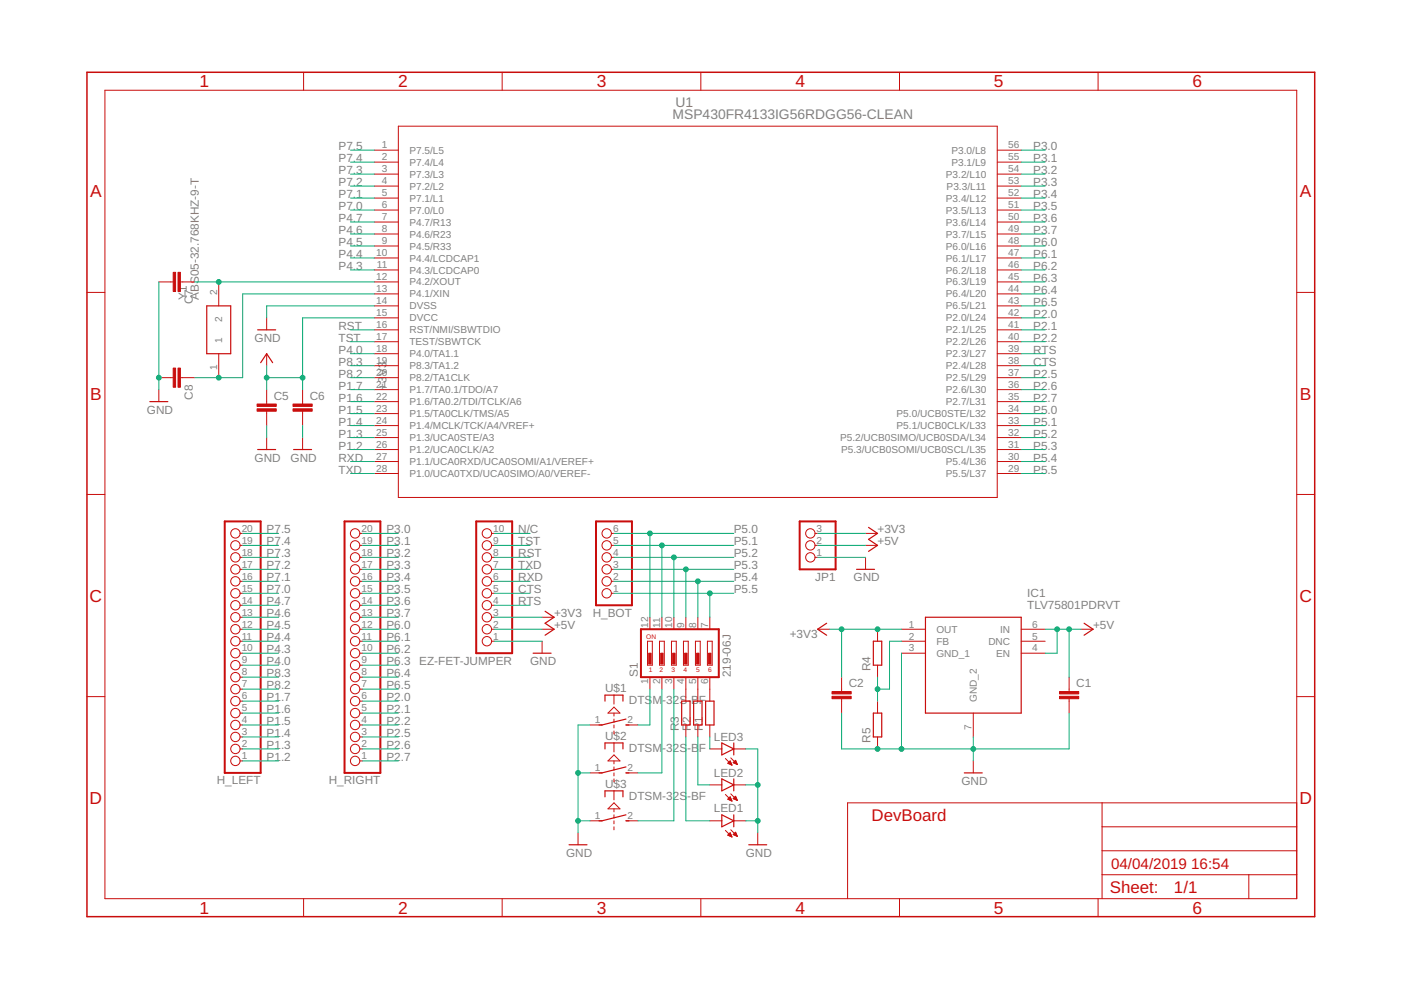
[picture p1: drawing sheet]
<svg xmlns="http://www.w3.org/2000/svg" width="297mm" height="210mm" viewBox="0 0 297 210" stroke-linecap="round" stroke-linejoin="round" font-family="sans-serif">
<g fill="none" stroke="#c90d0c" stroke-width=".25">
<path d="M43.8 64.9h5.1v10.1h-5.1zM54.6 69.9h3.8M55.3 76.9l1.2-1.9 1.3 1.9M31.8 85.2h3.8M54.6 95.3h3.8M62.3 95.3h3.8M184.1 111.8l2 1.3-2 1.3 2 1.2-2 1.3M113 138.5h3.8M115.6 129.6l1.9 1.3-1.9 1.2 1.9 1.3-1.9 1.3M175.3 132.1l-1.9 1.3 1.9 1.3M181.6 120.7h3.8M185.2 136h1.7v5h-1.7z"/>
<path d="M196.2 130.9h20.3v20.3h-20.3zM229.8 132.1l2 1.3-2 1.3M128.3 148.7v-1.3h3.8v1.3M128.3 158.8v-1.3h3.8v1.3M132.7 152.5l-5.1 1.2h-.6M132.7 153.7h.6M144.5 148.7h1.8v5h-1.8zM147.1 148.7h1.7v5h-1.7zM149.6 148.7h1.8v5h-1.8zM153 157.5l2.6 1.3-2.6 1.3zM155.6 157.5v2.6M185.2 151.2h1.7v5.1h-1.7z"/>
<path d="M120.6 179.1h3.9M128.3 169v-1.3h3.8v1.3M132.7 162.6l-5.1 1.3h-.6M132.7 163.9h.6M132.7 172.8l-5.1 1.2h-.6M132.7 174h.6M153 172.8l2.6 1.2-2.6 1.3zM153 165.1l2.6 1.3-2.6 1.3zM155.6 165.1v2.6M155.6 172.8v2.5M158.7 179.1h3.9M204.4 163.9h3.9"/>
</g>
<g fill="none" stroke="#c90d0c" stroke-width=".21">
<path d="M22.2 19.1h252.7v171.4h-252.7zM64.4 15.3v3.8M106.5 15.3v3.8M148.6 15.3v3.8M190.7 15.3v3.8M232.8 15.3v3.8M79.4 31.8h5.1M79.4 34.4h5.1M79.4 36.9h5.1M79.4 39.5h5.1M84.5 26.8h126.9v78.7h-126.9zM211.4 31.8h5.1"/>
<path d="M211.4 34.4h5.1M211.4 36.9h5.1M211.4 39.5h5.1M33.7 59.8h3M38.2 59.8h3.1M46.4 59.8v5.1M79.4 42h5.1M79.4 44.5h5.1M79.4 47.1h5.1M79.4 49.6h5.1M79.4 52.2h5.1M79.4 54.7h5.1"/>
<path d="M79.4 57.2h5.1M79.4 59.8h5.1M211.4 42h5.1M211.4 44.5h5.1M211.4 47.1h5.1M211.4 49.6h5.1M211.4 52.2h5.1M211.4 54.7h5.1M211.4 57.2h5.1M211.4 59.8h5.1M18.4 62h3.8M46.4 75v5.1"/>
<path d="M56.5 67.4v2.5M56.5 75v2.5M79.4 62.3h5.1M79.4 64.9h5.1M79.4 67.4h5.1M79.4 69.9h5.1M79.4 72.5h5.1M79.4 75h5.1M79.4 77.5h5.1M211.4 62.3h5.1M211.4 64.9h5.1M211.4 67.4h5.1"/>
<path d="M211.4 69.9h5.1M211.4 72.5h5.1M211.4 75h5.1M211.4 77.5h5.1M274.9 62h3.8M33.7 80.1h3M33.7 82.6v2.6M38.2 80.1h3.1M56.5 82.6v3.1M56.5 87.2v3M56.5 92.8v2.5M64.2 82.6v3.1"/>
<path d="M64.2 87.2v3M64.2 92.8v2.5M79.4 80.1h5.1M79.4 82.6h5.1M79.4 85.2h5.1M79.4 87.7h5.1M79.4 90.2h5.1M79.4 92.8h5.1M79.4 95.3h5.1M79.4 97.9h5.1M211.4 80.1h5.1M211.4 82.6h5.1"/>
<path d="M211.4 85.2h5.1M211.4 87.7h5.1M211.4 90.2h5.1M211.4 92.8h5.1M211.4 95.3h5.1M211.4 97.9h5.1M18.4 104.8h3.8M50.9 118.2h.6M50.9 115.6h.6M50.9 113.1h.6M76.3 118.2h.6M76.3 115.6h.6"/>
<path d="M76.3 113.1h.6M79.4 100.4h5.1M104.2 118.2h.6M104.2 115.6h.6M104.2 113.1h.6M129.6 118.2h.6M129.6 115.6h.6M129.6 113.1h.6M172.8 118.2h.6M172.8 115.6h.6M172.8 113.1h.6M183.5 115.6h2.6"/>
<path d="M183.5 113.1h2.6M183.5 118.2v2.5M211.4 100.4h5.1M274.9 104.8h3.8M50.9 133.4h.6M50.9 136h.6M50.9 130.9h.6M50.9 128.3h.6M50.9 125.8h.6M50.9 123.3h.6M50.9 120.7h.6M50.9 138.5h.6"/>
<path d="M76.3 133.4h.6M76.3 136h.6M76.3 130.9h.6M76.3 128.3h.6M76.3 125.8h.6M76.3 123.3h.6M76.3 120.7h.6M76.3 138.5h.6M104.2 133.4h.6M104.2 136h.6M104.2 130.9h.6M104.2 128.3h.6"/>
<path d="M104.2 125.8h.6M104.2 123.3h.6M104.2 120.7h.6M114.9 133.4h2.6M114.9 130.9h2.6M114.9 136v2.5M129.6 125.8h.6M129.6 123.3h.6M129.6 120.7h.6M137.3 136h1v5h-1zM137.8 130.9v2.5M139.8 136h1v5h-1z"/>
<path d="M140.3 130.9v2.5M142.4 136h1v5h-1zM142.9 130.9v2.5M144.9 136h1v5h-1zM145.4 130.9v2.5M147.4 136h1.1v5h-1.1zM148 130.9v2.5M150 136h1v5h-1zM150.5 130.9v2.5M173.4 133.4h2.5M186.1 133.4v2.6M191.1 133.4h5.1"/>
<path d="M191.1 136h5.1M191.1 138.5h5.1M216.5 133.4h5.1M216.5 136h5.1M216.5 138.5h5.1M229.2 133.4h2.6M18.4 147.7h3.8M50.9 158.8h.6M50.9 156.3h.6M50.9 153.7h.6M50.9 151.2h.6M50.9 148.7h.6"/>
<path d="M50.9 146.1h.6M50.9 143.6h.6M50.9 141h.6M76.3 158.8h.6M76.3 156.3h.6M76.3 153.7h.6M76.3 151.2h.6M76.3 148.7h.6M76.3 146.1h.6M76.3 143.6h.6M76.3 141h.6M125.1 153.7h2.5"/>
<path d="M130.2 149.9l1.2 1.3h-2.5zM130.2 147.4v1.9M130.2 151.2v.6M130.2 152.5v.6M130.2 153.7v.6M130.2 155v.6M130.2 157.5v1.9M132.7 153.7h2.6M137.8 143.6v2.5M140.3 143.6v2.5M142.9 143.6v2.5M145.4 143.6v5.1"/>
<path d="M145.4 153.7v2.6M148 143.6v5.1M148 153.7v2.6M150.5 158.8h2.5M150.5 143.6v5.1M150.5 153.7v2.6M155.6 158.8h2.5M178.4 143.6v3M178.4 148.1v3.1M186.1 141v2.6M186.1 148.7v2.5M186.1 156.3v2.5"/>
<path d="M206.4 151.2v5.1M226.7 143.6v3M226.7 148.1v3.1M274.9 147.7h3.8M50.9 161.3h.6M76.3 161.3h.6M122.6 176.6v2.5M125.1 174h2.5M125.1 163.9h2.5M130.2 160.1l1.2 1.2h-2.5zM130.2 161.3v.7M130.2 162.6v.6"/>
<path d="M130.2 163.9v.6M130.2 165.1v.7M130.2 167.7v1.9M130.2 171.5v.6M130.2 172.8v.6M130.2 174v.7M130.2 175.3v.6M130.2 170.2l1.2 1.3h-2.5zM132.7 174h2.6M132.7 163.9h2.6M150.5 174h2.5M150.5 166.4h2.5"/>
<path d="M153.8 176.1l1.4 1.4M153.8 168.4l1.4 1.4M153.8 160.8l1.4 1.4M154.3 177.1l.5-.5 .4 .9zM154.3 169.5l.5-.5 .4 .8zM154.3 161.8l.5-.5 .4 .9zM154.3 177.1h.7M154.4 161.8h.6M154.4 169.5h.6M154.4 169.4h.6M154.4 177h.6M154.4 161.9h.6"/>
<path d="M154.5 161.7h.4M154.5 169.3h.4M154.5 176.9h.4M154.6 161.5h.3M154.6 177.2h.5M154.6 169.1h.3M154.6 176.7h.3M154.7 169.6h.4M154.7 162h.4M154.7 161.4h.2M154.7 169h.1M154.8 176.6h.1"/>
<path d="M154.9 177.4h.2M154.9 175.9l1.4 1.4M154.9 168.3l1.4 1.4M154.9 160.7l1.4 1.4M155 169.8h.2M155 162.2h.2M155.4 177l.6-.6 .3 .9zM155.4 169.3l.6-.5 .3 .9zM155.4 161.7l.6-.5 .3 .9zM155.5 161.7h.6M155.5 177h.7M155.5 169.3h.6"/>
<path d="M155.5 176.9h.6M155.6 169.4h.6M155.6 174h2.5M155.6 166.4h2.5M155.6 161.8h.6M155.6 161.5h.5M155.6 169.1h.5M155.7 176.7h.4M155.7 161.4h.3M155.8 169h.2M155.8 177.1h.4M155.8 176.6h.2"/>
<path d="M155.8 169.5h.5M155.9 168.9h.1M155.9 161.9h.4M155.9 161.3h.1M155.9 176.5h.1M156.1 177.2h.2M156.1 169.6h.2M156.2 162h.1M160.7 176.6v2.5M206.4 161.3v2.6M233.7 170.2v20.3M233.7 175.3h41.2"/>
<path d="M274.9 170.2h-95.2v20.3M64.4 190.5v3.9M106.5 190.5v3.9M148.6 190.5v3.9M190.7 190.5v3.9M232.8 190.5v3.9M233.7 185.5h41.2M233.7 180.4h41.2M264.8 185.5v5"/>
<circle cx="49.9" cy="113.1" r=".99"/>
<circle cx="49.9" cy="115.6" r=".99"/>
<circle cx="49.9" cy="118.2" r=".99"/>
<circle cx="75.3" cy="115.6" r=".99"/>
<circle cx="75.3" cy="113.1" r=".99"/>
<circle cx="75.3" cy="118.2" r=".99"/>
<circle cx="103.2" cy="113.1" r=".99"/>
<circle cx="103.2" cy="118.2" r=".99"/>
<circle cx="103.2" cy="115.6" r=".99"/>
<circle cx="128.6" cy="115.6" r=".99"/>
<circle cx="128.6" cy="113.1" r=".99"/>
<circle cx="128.6" cy="118.2" r=".99"/>
<circle cx="171.8" cy="113.1" r=".99"/>
<circle cx="171.8" cy="115.6" r=".99"/>
<circle cx="171.8" cy="118.2" r=".99"/>
<circle cx="49.9" cy="120.7" r=".99"/>
<circle cx="49.9" cy="133.4" r=".99"/>
<circle cx="49.9" cy="130.9" r=".99"/>
<circle cx="49.9" cy="128.3" r=".99"/>
<circle cx="49.9" cy="123.3" r=".99"/>
<circle cx="49.9" cy="136" r=".99"/>
<circle cx="49.9" cy="125.8" r=".99"/>
<circle cx="49.9" cy="138.5" r=".99"/>
<circle cx="75.3" cy="128.3" r=".99"/>
<circle cx="75.3" cy="138.5" r=".99"/>
<circle cx="75.3" cy="130.9" r=".99"/>
<circle cx="75.3" cy="133.4" r=".99"/>
<circle cx="75.3" cy="120.7" r=".99"/>
<circle cx="75.3" cy="136" r=".99"/>
<circle cx="75.3" cy="125.8" r=".99"/>
<circle cx="75.3" cy="123.3" r=".99"/>
<circle cx="103.2" cy="130.9" r=".99"/>
<circle cx="103.2" cy="136" r=".99"/>
<circle cx="103.2" cy="133.4" r=".99"/>
<circle cx="103.2" cy="120.7" r=".99"/>
<circle cx="103.2" cy="128.3" r=".99"/>
<circle cx="103.2" cy="125.8" r=".99"/>
<circle cx="103.2" cy="123.3" r=".99"/>
<circle cx="128.6" cy="123.3" r=".99"/>
<circle cx="128.6" cy="120.7" r=".99"/>
<circle cx="128.6" cy="125.8" r=".99"/>
<circle cx="49.9" cy="143.6" r=".99"/>
<circle cx="49.9" cy="148.7" r=".99"/>
<circle cx="49.9" cy="141" r=".99"/>
<circle cx="49.9" cy="153.7" r=".99"/>
<circle cx="49.9" cy="146.1" r=".99"/>
<circle cx="49.9" cy="158.8" r=".99"/>
<circle cx="49.9" cy="156.3" r=".99"/>
<circle cx="49.9" cy="151.2" r=".99"/>
<circle cx="75.3" cy="148.7" r=".99"/>
<circle cx="75.3" cy="143.6" r=".99"/>
<circle cx="75.3" cy="158.8" r=".99"/>
<circle cx="75.3" cy="146.1" r=".99"/>
<circle cx="75.3" cy="156.3" r=".99"/>
<circle cx="75.3" cy="151.2" r=".99"/>
<circle cx="75.3" cy="141" r=".99"/>
<circle cx="75.3" cy="153.7" r=".99"/>
<circle cx="49.9" cy="161.3" r=".99"/>
<circle cx="75.3" cy="161.3" r=".99"/>
</g>
<g fill="#c90d0c" stroke="#c90d0c" stroke-width=".21">
<path d="M54.5 86.7h4.1v.5h-4.1z"/>
<path d="M54.5 85.7h4.1v.5h-4.1z"/>
<path d="M62.1 86.7h4.1v.5h-4.1z"/>
<path d="M62.1 85.7h4.1v.5h-4.1z"/>
<path d="M36.7 57.7h.5v4.1h-.5z"/>
<path d="M37.7 57.7h.5v4.1h-.5z"/>
<path d="M36.7 78h.5v4.1h-.5z"/>
<path d="M37.7 78h.5v4.1h-.5z"/>
<path d="M224.6 147.6h4.1v.5h-4.1z"/>
<path d="M224.6 146.6h4.1v.5h-4.1z"/>
<path d="M176.4 147.6h4.1v.5h-4.1z"/>
<path d="M176.4 146.6h4.1v.5h-4.1z"/>
<path d="M137.5 138.5h.5v2.3h-.5z"/>
<path d="M140.1 138.5h.5v2.3h-.5z"/>
<path d="M142.6 138.5h.5v2.3h-.5z"/>
<path d="M145.2 138.5h.5v2.3h-.5z"/>
<path d="M147.7 138.5h.5v2.3h-.5z"/>
<path d="M150.2 138.5h.5v2.3h-.5z"/>
</g>
<path d="M47.6 110.6h7.7v53.3h-7.7zM73 110.6h7.6v53.3h-7.6zM101 110.6h7.6v27.9h-7.6zM126.4 110.6h7.6v17.7h-7.6zM169.5 110.6h7.7v10.1h-7.7zM135.9 133.4h16.5v10.2h-16.5z" fill="none" stroke="#c90d0c" stroke-width=".42"/>
<path d="M18.4 15.3h260.3v179.1h-260.3z" fill="none" stroke="#c90d0c" stroke-width=".32"/>
<g fill="none" stroke="#0dab76" stroke-width=".21">
<path d="M74.3 31.8h5.1M74.3 36.9h5.1M74.3 34.4h5.1M74.3 39.5h5.1M216.5 31.8h5.1M216.5 36.9h5.1M216.5 34.4h5.1M216.5 39.5h5.1M33.7 59.8v22.8M41.3 59.8h38.1M74.3 42h5.1M74.3 44.5h5.1"/>
<path d="M74.3 47.1h5.1M74.3 49.6h5.1M74.3 52.2h5.1M74.3 54.7h5.1M74.3 57.2h5.1M216.5 59.8h5.1M216.5 42h5.1M216.5 44.5h5.1M216.5 47.1h5.1M216.5 49.6h5.1M216.5 52.2h5.1M216.5 54.7h5.1"/>
<path d="M216.5 57.2h5.1M56.5 77.5v5.1M74.3 69.9h5.1M74.3 72.5h5.1M74.3 77.5h5.1M74.3 75h5.1M79.4 64.9h-22.9v2.5M79.4 67.4h-15.2v15.2M79.4 62.3h-27.9v17.8h-10.2M216.5 64.9h5.1M216.5 67.4h5.1M216.5 69.9h5.1"/>
<path d="M216.5 62.3h5.1M216.5 72.5h5.1M216.5 77.5h5.1M216.5 75h5.1M56.5 90.2v2.6M56.5 80.1h7.7M64.2 90.2v2.6M74.3 80.1h5.1M74.3 97.9h5.1M74.3 82.6h5.1M74.3 85.2h5.1M74.3 87.7h5.1"/>
<path d="M74.3 90.2h5.1M74.3 92.8h5.1M74.3 95.3h5.1M216.5 80.1h5.1M216.5 97.9h5.1M216.5 82.6h5.1M216.5 85.2h5.1M216.5 87.7h5.1M216.5 90.2h5.1M216.5 92.8h5.1M216.5 95.3h5.1M51.5 118.2h7.6"/>
<path d="M51.5 113.1h7.6M51.5 115.6h7.6M74.3 100.4h5.1M76.9 118.2h7.6M76.9 113.1h7.6M76.9 115.6h7.6M104.8 118.2h7.6M104.8 113.1h7.6M104.8 115.6h7.6M130.2 118.2h25.4M130.2 113.1h25.4M130.2 115.6h25.4"/>
<path d="M137.8 113.1v17.8M140.3 115.6v15.3M142.9 118.2v12.7M173.4 118.2h10.1M173.4 113.1h10.1M173.4 115.6h10.1M216.5 100.4h5.1M51.5 136h7.6M51.5 130.9h7.6M51.5 133.4h7.6M51.5 138.5h7.6M51.5 120.7h7.6"/>
<path d="M51.5 123.3h7.6M51.5 125.8h7.6M51.5 128.3h7.6M76.9 136h7.6M76.9 130.9h7.6M76.9 133.4h7.6M76.9 138.5h7.6M76.9 120.7h7.6M76.9 123.3h7.6M76.9 125.8h7.6M76.9 128.3h7.6M104.8 136h10.1"/>
<path d="M104.8 130.9h10.1M104.8 133.4h10.1M104.8 120.7h7.6M104.8 123.3h7.6M104.8 125.8h7.6M104.8 128.3h7.6M130.2 120.7h25.4M130.2 123.3h25.4M130.2 125.8h25.4M145.4 120.7v10.2M148 123.3v7.6M150.5 125.8v5.1"/>
<path d="M175.9 133.4h15.2M178.4 133.4v10.2M191.1 136h-2.5v10.1h-2.5M191.1 138.5v20.3M221.6 133.4h7.6M224.1 133.4v5.1h-2.5M226.7 133.4v10.2M51.5 158.8h7.6M51.5 153.7h7.6M51.5 141h7.6M51.5 143.6h7.6M51.5 146.1h7.6"/>
<path d="M51.5 148.7h7.6M51.5 151.2h7.6M51.5 156.3h7.6M76.9 158.8h7.6M76.9 153.7h7.6M76.9 141h7.6M76.9 143.6h7.6M76.9 146.1h7.6M76.9 148.7h7.6M76.9 151.2h7.6M76.9 156.3h7.6M125.1 153.7h-2.5v22.9"/>
<path d="M137.8 146.1v7.6h-2.5M140.3 146.1v17.8h-5M142.9 146.1v27.9h-7.6M145.4 156.3v17.7h5.1M148 156.3v10.1h2.5M150.5 156.3v2.5M158.1 158.8h2.6v17.8M178.4 151.2v7.6h48.3v-7.6M186.1 143.6v5.1M206.4 156.3v5M51.5 161.3h7.6M76.9 161.3h7.6"/>
<path d="M122.6 174h2.5M122.6 163.9h2.5M158.1 174h2.6M158.1 166.4h2.6"/>
</g>
<g fill="#0dab76" stroke="#0dab76" stroke-width=".21">
<circle cx="33.7" cy="80.1" r=".51"/>
<circle cx="160.7" cy="174" r=".51"/>
<circle cx="160.7" cy="166.4" r=".51"/>
<circle cx="122.6" cy="163.9" r=".51"/>
<circle cx="122.6" cy="174" r=".51"/>
<circle cx="186.1" cy="158.8" r=".51"/>
<circle cx="191.1" cy="158.8" r=".51"/>
<circle cx="206.4" cy="158.8" r=".51"/>
<circle cx="56.5" cy="80.1" r=".51"/>
<circle cx="64.2" cy="80.1" r=".51"/>
<circle cx="186.1" cy="133.4" r=".51"/>
<circle cx="178.4" cy="133.4" r=".51"/>
<circle cx="226.7" cy="133.4" r=".51"/>
<circle cx="224.1" cy="133.4" r=".51"/>
<circle cx="46.4" cy="59.8" r=".51"/>
<circle cx="46.4" cy="80.1" r=".51"/>
<circle cx="150.5" cy="125.8" r=".51"/>
<circle cx="148" cy="123.3" r=".51"/>
<circle cx="137.8" cy="113.1" r=".51"/>
<circle cx="140.3" cy="115.6" r=".51"/>
<circle cx="142.9" cy="118.2" r=".51"/>
<circle cx="145.4" cy="120.7" r=".51"/>
<circle cx="186.1" cy="146.1" r=".51"/>
</g>
<g font-size="3.7" fill="#c90d0c">
<text x="42.3" y="18.5">1</text>
<text x="84.4" y="18.5">2</text>
<text x="126.5" y="18.5">3</text>
<text x="168.6" y="18.5">4</text>
<text x="210.7" y="18.5">5</text>
<text x="252.9" y="18.5">6</text>
<text x="19.1" y="41.9">A</text>
<text x="275.6" y="41.9">A</text>
<text x="19.1" y="84.7">B</text>
<text x="275.6" y="84.7">B</text>
<text x="19" y="127.6">C</text>
<text x="275.5" y="127.6">C</text>
<text x="19" y="170.4">D</text>
<text x="275.5" y="170.4">D</text>
<text x="42.3" y="193.7">1</text>
<text x="84.4" y="193.7">2</text>
<text x="126.5" y="193.7">3</text>
<text x="168.6" y="193.7">4</text>
<text x="210.7" y="193.7">5</text>
<text x="252.9" y="193.7">6</text>
</g>
<g font-size="3.6" fill="#c90d0c">
<text x="184.8" y="174">DevBoard</text>
<text x="235.3" y="189.4">Sheet:</text>
<text x="248.9" y="189.3">1/1</text>
</g>
<g font-size="3.2" fill="#c90d0c">
<text x="235.6" y="184.2">04/04/2019</text>
<text x="252.6" y="184.2">16:54</text>
</g>
<g font-size="2.9" fill="#808080">
<text x="143.2" y="22.7">U1</text>
<text x="142.6" y="25.3">MSP430FR4133IG56RDGG56-CLEAN</text>
</g>
<g font-size="2.5" fill="#808080">
<text x="71.8" y="31.8">P7.5</text>
<text x="71.8" y="34.4">P7.4</text>
<text x="219.1" y="31.8">P3.0</text>
<text x="219.1" y="34.4">P3.1</text>
<text x="71.8" y="36.9">P7.3</text>
<text x="71.8" y="39.5">P7.2</text>
<text x="71.8" y="42">P7.1</text>
<text x="219.1" y="36.9">P3.2</text>
<text x="219.1" y="39.5">P3.3</text>
<text x="219.1" y="42">P3.4</text>
<text x="71.8" y="44.5">P7.0</text>
<text x="71.8" y="47.1">P4.7</text>
<text x="219.1" y="44.5">P3.5</text>
<text x="219.1" y="47.1">P3.6</text>
<text x="71.8" y="49.6">P4.6</text>
<text x="71.8" y="52.1">P4.5</text>
<text x="219.1" y="49.6">P3.7</text>
<text x="219.1" y="52.1">P6.0</text>
<text x="71.8" y="54.7">P4.4</text>
<text x="71.8" y="57.2">P4.3</text>
<text x="219.1" y="54.7">P6.1</text>
<text x="219.1" y="57.2">P6.2</text>
<text x="219.1" y="59.8">P6.3</text>
<text x="39.6" y="63.6" transform="rotate(-90 39.6 63.6)">Y1</text>
<text x="40.9" y="64.5" transform="rotate(-90 40.9 64.5)">C7</text>
<text x="42.2" y="63.6" transform="rotate(-90 42.2 63.6)">ABS05-32.768KHZ-9-T</text>
<text x="219.1" y="62.3">P6.4</text>
<text x="219.1" y="64.8">P6.5</text>
<text x="71.8" y="69.9">RST</text>
<text x="219.1" y="67.4">P2.0</text>
<text x="219.1" y="69.9">P2.1</text>
<text x="54" y="72.5">GND</text>
<text x="71.8" y="72.5">TST</text>
<text x="71.8" y="75">P4.0</text>
<text x="71.8" y="77.5">P8.3</text>
<text x="219.1" y="77.5">CTS</text>
<text x="219.1" y="75">RTS</text>
<text x="219.1" y="72.5">P2.2</text>
<text x="71.8" y="80.1">P8.2</text>
<text x="71.8" y="82.6">P1.7</text>
<text x="81.9" y="82.6" transform="rotate(-90 81.9 82.6)">+3</text>
<text x="81.9" y="79.8" transform="rotate(-90 81.9 79.8)">V3</text>
<text x="219.1" y="80.1">P2.5</text>
<text x="219.1" y="82.6">P2.6</text>
<text x="31.1" y="87.7">GND</text>
<text x="40.9" y="84.8" transform="rotate(-90 40.9 84.8)">C8</text>
<text x="58.1" y="84.8">C5</text>
<text x="65.7" y="84.8">C6</text>
<text x="71.8" y="85.2">P1.6</text>
<text x="71.8" y="87.7">P1.5</text>
<text x="219.1" y="85.2">P2.7</text>
<text x="219.1" y="87.7">P5.0</text>
<text x="71.8" y="90.2">P1.4</text>
<text x="71.8" y="92.8">P1.3</text>
<text x="71.8" y="95.3">P1.2</text>
<text x="219.1" y="90.2">P5.1</text>
<text x="219.1" y="92.8">P5.2</text>
<text x="219.1" y="95.3">P5.3</text>
<text x="54" y="97.9">GND</text>
<text x="61.6" y="97.9">GND</text>
<text x="71.8" y="100.4">TXD</text>
<text x="71.8" y="97.9">RXD</text>
<text x="219.1" y="100.4">P5.5</text>
<text x="219.1" y="97.9">P5.4</text>
<text x="56.5" y="113.1">P7.5</text>
<text x="81.9" y="113.1">P3.0</text>
<text x="109.9" y="113.1">N/C</text>
<text x="155.6" y="113.1">P5.0</text>
<text x="186" y="113.1">+3V3</text>
<text x="56.5" y="118.2">P7.3</text>
<text x="56.5" y="115.6">P7.4</text>
<text x="81.9" y="115.6">P3.1</text>
<text x="81.9" y="118.2">P3.2</text>
<text x="109.9" y="118.2">RST</text>
<text x="109.9" y="115.6">TST</text>
<text x="155.6" y="115.6">P5.1</text>
<text x="155.6" y="118.2">P5.2</text>
<text x="186" y="115.6">+5V</text>
<text x="56.5" y="120.7">P7.2</text>
<text x="56.5" y="123.3">P7.1</text>
<text x="56.5" y="125.8">P7.0</text>
<text x="81.9" y="120.7">P3.3</text>
<text x="81.9" y="123.3">P3.4</text>
<text x="81.9" y="125.8">P3.5</text>
<text x="109.9" y="120.7">TXD</text>
<text x="109.9" y="123.3">RXD</text>
<text x="109.9" y="125.8">CTS</text>
<text x="155.6" y="125.8">P5.5</text>
<text x="155.6" y="123.3">P5.4</text>
<text x="155.6" y="120.7">P5.3</text>
<text x="172.9" y="123.1">JP1</text>
<text x="181" y="123.3">GND</text>
<text x="56.5" y="128.3">P4.7</text>
<text x="56.5" y="130.9">P4.6</text>
<text x="81.9" y="128.3">P3.6</text>
<text x="81.9" y="130.9">P3.7</text>
<text x="109.9" y="128.3">RTS</text>
<text x="117.5" y="130.9">+3V3</text>
<text x="125.7" y="130.7">H_BOT</text>
<text x="217.8" y="129.2">TLV75801PDRVT</text>
<text x="217.8" y="126.7">IC1</text>
<text x="56.5" y="133.4">P4.5</text>
<text x="56.5" y="135.9">P4.4</text>
<text x="81.9" y="133.4">P6.0</text>
<text x="81.9" y="135.9">P6.1</text>
<text x="117.5" y="133.4">+5V</text>
<text x="167.4" y="135.2">+3V3</text>
<text x="231.8" y="133.4">+5V</text>
<text x="56.5" y="138.5">P4.3</text>
<text x="56.5" y="141">P4.0</text>
<text x="56.5" y="143.6">P8.3</text>
<text x="81.9" y="138.5">P6.2</text>
<text x="81.9" y="141">P6.3</text>
<text x="81.9" y="143.6">P6.4</text>
<text x="88.9" y="140.9">EZ-FET-JUMPER</text>
<text x="112.4" y="141">GND</text>
<text x="135.3" y="143.6" transform="rotate(-90 135.3 143.6)">S1</text>
<text x="154.9" y="143.6" transform="rotate(-90 154.9 143.6)">219-06J</text>
<text x="184.5" y="142.3" transform="rotate(-90 184.5 142.3)">R4</text>
<text x="56.5" y="146.1">P8.2</text>
<text x="56.5" y="148.6">P1.7</text>
<text x="81.9" y="146.1">P6.5</text>
<text x="81.9" y="148.6">P2.0</text>
<text x="128.3" y="146.7">U$1</text>
<text x="133.4" y="149.3">DTS</text>
<text x="138.3" y="149.3">M</text>
<text x="140.4" y="149.3">-32S-</text>
<text x="146.5" y="149.3">BF</text>
<text x="180" y="145.7">C2</text>
<text x="228.2" y="145.7">C1</text>
<text x="56.5" y="151.2">P1.6</text>
<text x="56.5" y="153.7">P1.5</text>
<text x="81.9" y="151.2">P2.1</text>
<text x="81.9" y="153.7">P2.2</text>
<text x="143.9" y="155" transform="rotate(-90 143.9 155)">R3</text>
<text x="146.5" y="155" transform="rotate(-90 146.5 155)">R2</text>
<text x="149" y="155" transform="rotate(-90 149 155)">R1</text>
<text x="56.5" y="156.3">P1.4</text>
<text x="56.5" y="158.8">P1.3</text>
<text x="56.5" y="161.3">P1.2</text>
<text x="81.9" y="156.3">P2.5</text>
<text x="81.9" y="158.8">P2.6</text>
<text x="81.9" y="161.3">P2.7</text>
<text x="128.3" y="156.9">U$2</text>
<text x="133.4" y="159.4">DTSM</text>
<text x="140.4" y="159.4">-32S</text>
<text x="145.7" y="159.4">-B</text>
<text x="148.2" y="159.4">F</text>
<text x="151.4" y="157">LED3</text>
<text x="184.5" y="157.5" transform="rotate(-90 184.5 157.5)">R5</text>
<text x="46" y="166.3">H_LEFT</text>
<text x="69.7" y="166.3">H_RIGHT</text>
<text x="128.3" y="167.1">U$3</text>
<text x="151.4" y="164.6">LED2</text>
<text x="203.8" y="166.4">GND</text>
<text x="133.4" y="169.6">DTSM-32S</text>
<text x="145.7" y="169.6">-BF</text>
<text x="151.4" y="172.3">LED1</text>
<text x="120" y="181.7">GND</text>
<text x="158.1" y="181.7">GND</text>
</g>
<g font-size="2.1" fill="#808080">
<text x="80.9" y="31.5">1</text>
<text x="80.9" y="34">2</text>
<text x="86.8" y="32.6">P7.5/L5</text>
<text x="86.8" y="35.1">P7.4/L4</text>
<text x="201.7" y="35.1">P3.1/L9</text>
<text x="201.7" y="32.6">P3.0/L8</text>
<text x="213.8" y="34">55</text>
<text x="213.8" y="31.5">56</text>
<text x="80.9" y="36.6">3</text>
<text x="80.9" y="39.1">4</text>
<text x="80.9" y="41.6">5</text>
<text x="86.8" y="37.7">P7.3/L3</text>
<text x="86.8" y="40.2">P7.2/L2</text>
<text x="200.6" y="37.7">P3.2/L10</text>
<text x="200.7" y="40.2">P3.3/L11</text>
<text x="213.8" y="41.6">52</text>
<text x="213.8" y="39.1">53</text>
<text x="213.8" y="36.6">54</text>
<text x="80.9" y="44.2">6</text>
<text x="80.9" y="46.7">7</text>
<text x="86.8" y="42.8">P7.1/L1</text>
<text x="86.8" y="45.3">P7.0/L0</text>
<text x="86.8" y="47.8">P4.7/R13</text>
<text x="200.6" y="47.8">P3.6/L14</text>
<text x="200.6" y="45.3">P3.5/L13</text>
<text x="200.6" y="42.8">P3.4/L12</text>
<text x="213.8" y="46.7">50</text>
<text x="213.8" y="44.2">51</text>
<text x="80.9" y="49.3">8</text>
<text x="80.9" y="51.8">9</text>
<text x="86.8" y="50.4">P4.6/R23</text>
<text x="86.8" y="52.9">P4.5/R33</text>
<text x="200.6" y="52.9">P6.0/L16</text>
<text x="200.6" y="50.4">P3.7/L15</text>
<text x="213.8" y="51.8">48</text>
<text x="213.8" y="49.3">49</text>
<text x="79.8" y="54.3">10</text>
<text x="79.8" y="59.4">12</text>
<text x="79.9" y="56.9">11</text>
<text x="86.8" y="55.4">P4.4/LCDCAP1</text>
<text x="86.8" y="58">P4.3/LCDCAP0</text>
<text x="200.6" y="58">P6.2/L18</text>
<text x="200.6" y="55.5">P6.1/L17</text>
<text x="213.8" y="59.4">45</text>
<text x="213.8" y="56.9">46</text>
<text x="213.8" y="54.3">47</text>
<text x="46" y="62.5" transform="rotate(-90 46 62.5)">2</text>
<text x="79.8" y="62">13</text>
<text x="79.8" y="64.5">14</text>
<text x="86.8" y="60.5">P4.2/XOUT</text>
<text x="86.8" y="63.1">P4.1/XIN</text>
<text x="86.8" y="65.6">DVSS</text>
<text x="200.6" y="65.6">P6.5/L21</text>
<text x="200.6" y="63.1">P6.4/L20</text>
<text x="200.6" y="60.5">P6.3/L19</text>
<text x="213.8" y="64.5">43</text>
<text x="213.8" y="62">44</text>
<text x="47.1" y="68.4" transform="rotate(-90 47.1 68.4)">2</text>
<text x="79.8" y="67">15</text>
<text x="79.8" y="69.6">16</text>
<text x="86.8" y="68.1">DVCC</text>
<text x="86.8" y="70.7">RST/NMI/SBWTDIO</text>
<text x="200.6" y="70.7">P2.1/L25</text>
<text x="200.6" y="68.1">P2.0/L24</text>
<text x="213.8" y="69.6">41</text>
<text x="213.8" y="67">42</text>
<text x="47.1" y="72.7" transform="rotate(-90 47.1 72.7)">1</text>
<text x="79.8" y="72.1">17</text>
<text x="79.8" y="74.6">18</text>
<text x="79.8" y="77.2">19</text>
<text x="86.8" y="73.2">TEST/SBWTCK</text>
<text x="86.8" y="75.8">P4.0/TA1.1</text>
<text x="200.6" y="75.8">P2.3/L27</text>
<text x="200.6" y="73.2">P2.2/L26</text>
<text x="213.8" y="77.2">38</text>
<text x="213.8" y="74.6">39</text>
<text x="213.8" y="72.1">40</text>
<text x="46" y="78.5" transform="rotate(-90 46 78.5)">1</text>
<text x="79.8" y="79.7">20</text>
<text x="79.8" y="82.3">21</text>
<text x="86.8" y="78.3">P8.3/TA1.2</text>
<text x="86.8" y="80.8">P8.2/TA1CLK</text>
<text x="86.8" y="83.4">P1.7/TA0.1/TDO/A7</text>
<text x="200.6" y="83.4">P2.6/L30</text>
<text x="200.6" y="80.8">P2.5/L29</text>
<text x="200.6" y="78.3">P2.4/L28</text>
<text x="213.8" y="82.3">36</text>
<text x="213.8" y="79.7">37</text>
<text x="79.8" y="84.8">22</text>
<text x="79.8" y="87.3">23</text>
<text x="79.8" y="89.9">24</text>
<text x="86.8" y="85.9">P1.6/TA0.2/TDI/TCLK/A6</text>
<text x="86.8" y="88.5">P1.5/TA0CLK/TMS/A5</text>
<text x="190.1" y="88.5">P5.0/UCB0STE/L32</text>
<text x="200.6" y="85.9">P2.7/L31</text>
<text x="213.8" y="89.9">33</text>
<text x="213.8" y="87.3">34</text>
<text x="213.8" y="84.8">35</text>
<text x="79.8" y="92.4">25</text>
<text x="79.8" y="95">26</text>
<text x="86.8" y="91">P1.4/MCLK/TCK/A4/VREF+</text>
<text x="86.8" y="93.5">P1.3/UCA0STE/A3</text>
<text x="178.1" y="93.5">P5.2/UCB0SIMO/UCB0SDA/L34</text>
<text x="190.1" y="91">P5.1/UCB0CLK/L33</text>
<text x="213.8" y="95">31</text>
<text x="213.8" y="92.4">32</text>
<text x="79.8" y="97.5">27</text>
<text x="79.8" y="100">28</text>
<text x="86.8" y="96.1">P1.2/UCA0CLK/A2</text>
<text x="86.8" y="98.6">P1.1/UCA0RXD/UCA0SOMI/A1/VEREF+</text>
<text x="86.8" y="101.2">P1.0/UCA0TXD/UCA0SIMO/A0/VEREF-</text>
<text x="178.3" y="96.1">P5.3/UCB0SOMI/UCB0SCL/L35</text>
<text x="200.6" y="101.2">P5.5/L37</text>
<text x="200.6" y="98.6">P5.4/L36</text>
<text x="213.8" y="100">29</text>
<text x="213.8" y="97.5">30</text>
<text x="51.2" y="112.7">20</text>
<text x="76.6" y="112.7">20</text>
<text x="104.6" y="112.7">10</text>
<text x="130" y="112.7">6</text>
<text x="173.1" y="112.7">3</text>
<text x="51.2" y="117.8">18</text>
<text x="51.2" y="115.3">19</text>
<text x="76.6" y="117.8">18</text>
<text x="76.6" y="115.3">19</text>
<text x="104.6" y="117.8">8</text>
<text x="104.6" y="115.3">9</text>
<text x="130" y="117.8">4</text>
<text x="130" y="115.3">5</text>
<text x="173.1" y="117.8">1</text>
<text x="173.1" y="115.3">2</text>
<text x="51.2" y="125.4">15</text>
<text x="51.2" y="122.9">16</text>
<text x="51.2" y="120.4">17</text>
<text x="76.6" y="125.4">15</text>
<text x="76.6" y="122.9">16</text>
<text x="76.6" y="120.4">17</text>
<text x="104.6" y="125.4">5</text>
<text x="104.6" y="122.9">6</text>
<text x="104.6" y="120.4">7</text>
<text x="130" y="125.4">1</text>
<text x="130" y="122.9">2</text>
<text x="130" y="120.4">3</text>
<text x="51.2" y="130.5">13</text>
<text x="51.2" y="128">14</text>
<text x="76.6" y="130.5">13</text>
<text x="76.6" y="128">14</text>
<text x="104.6" y="130.5">3</text>
<text x="104.6" y="128">4</text>
<text x="51.2" y="135.6">11</text>
<text x="51.2" y="133.1">12</text>
<text x="76.6" y="135.6">11</text>
<text x="76.6" y="133.1">12</text>
<text x="104.6" y="135.6">1</text>
<text x="104.6" y="133.1">2</text>
<text x="137.4" y="133.1" transform="rotate(-90 137.4 133.1)">12</text>
<text x="140" y="133.1" transform="rotate(-90 140 133.1)">11</text>
<text x="142.5" y="133.1" transform="rotate(-90 142.5 133.1)">10</text>
<text x="145.1" y="133.1" transform="rotate(-90 145.1 133.1)">9</text>
<text x="147.6" y="133.1" transform="rotate(-90 147.6 133.1)">8</text>
<text x="150.1" y="133.1" transform="rotate(-90 150.1 133.1)">7</text>
<text x="192.7" y="133.1">1</text>
<text x="192.7" y="135.6">2</text>
<text x="198.5" y="134.2">OUT</text>
<text x="198.5" y="136.7">FB</text>
<text x="209.5" y="136.7">DNC</text>
<text x="212" y="134.2">IN</text>
<text x="218.9" y="133.1">6</text>
<text x="218.9" y="135.6">5</text>
<text x="51.2" y="143.2">8</text>
<text x="51.2" y="140.7">9</text>
<text x="51.2" y="138.1">10</text>
<text x="76.6" y="143.2">8</text>
<text x="76.6" y="140.7">9</text>
<text x="76.6" y="138.1">10</text>
<text x="192.7" y="138.1">3</text>
<text x="198.5" y="139.2">GND_1</text>
<text x="211.2" y="139.2">EN</text>
<text x="218.9" y="138.1">4</text>
<text x="51.2" y="148.3">6</text>
<text x="51.2" y="145.7">7</text>
<text x="76.6" y="148.3">6</text>
<text x="76.6" y="145.7">7</text>
<text x="137.4" y="145.1" transform="rotate(-90 137.4 145.1)">1</text>
<text x="140" y="145.1" transform="rotate(-90 140 145.1)">2</text>
<text x="142.5" y="145.1" transform="rotate(-90 142.5 145.1)">3</text>
<text x="145.1" y="145.1" transform="rotate(-90 145.1 145.1)">4</text>
<text x="147.6" y="145.1" transform="rotate(-90 147.6 145.1)">5</text>
<text x="150.1" y="145.1" transform="rotate(-90 150.1 145.1)">6</text>
<text x="207.1" y="148.8" transform="rotate(-90 207.1 148.8)">GND_2</text>
<text x="51.2" y="155.9">3</text>
<text x="51.2" y="153.4">4</text>
<text x="51.2" y="150.8">5</text>
<text x="76.6" y="155.9">3</text>
<text x="76.6" y="153.4">4</text>
<text x="76.6" y="150.8">5</text>
<text x="126.1" y="153.4">1</text>
<text x="133.1" y="153.4">2</text>
<text x="206" y="154.7" transform="rotate(-90 206 154.7)">7</text>
<text x="51.2" y="161">1</text>
<text x="51.2" y="158.4">2</text>
<text x="76.6" y="161">1</text>
<text x="76.6" y="158.4">2</text>
<text x="126.1" y="163.5">1</text>
<text x="133.1" y="163.5">2</text>
<text x="126.1" y="173.7">1</text>
<text x="133.1" y="173.7">2</text>
</g>
<g font-size="1.4" fill="#c90d0c">
<text x="137" y="135.4">ON</text>
<text x="137.5" y="142.5">1</text>
<text x="139.8" y="142.5">2</text>
<text x="142.4" y="142.5">3</text>
<text x="144.9" y="142.5">4</text>
<text x="147.6" y="142.5">5</text>
<text x="150.1" y="142.5">6</text>
</g>
</svg>
